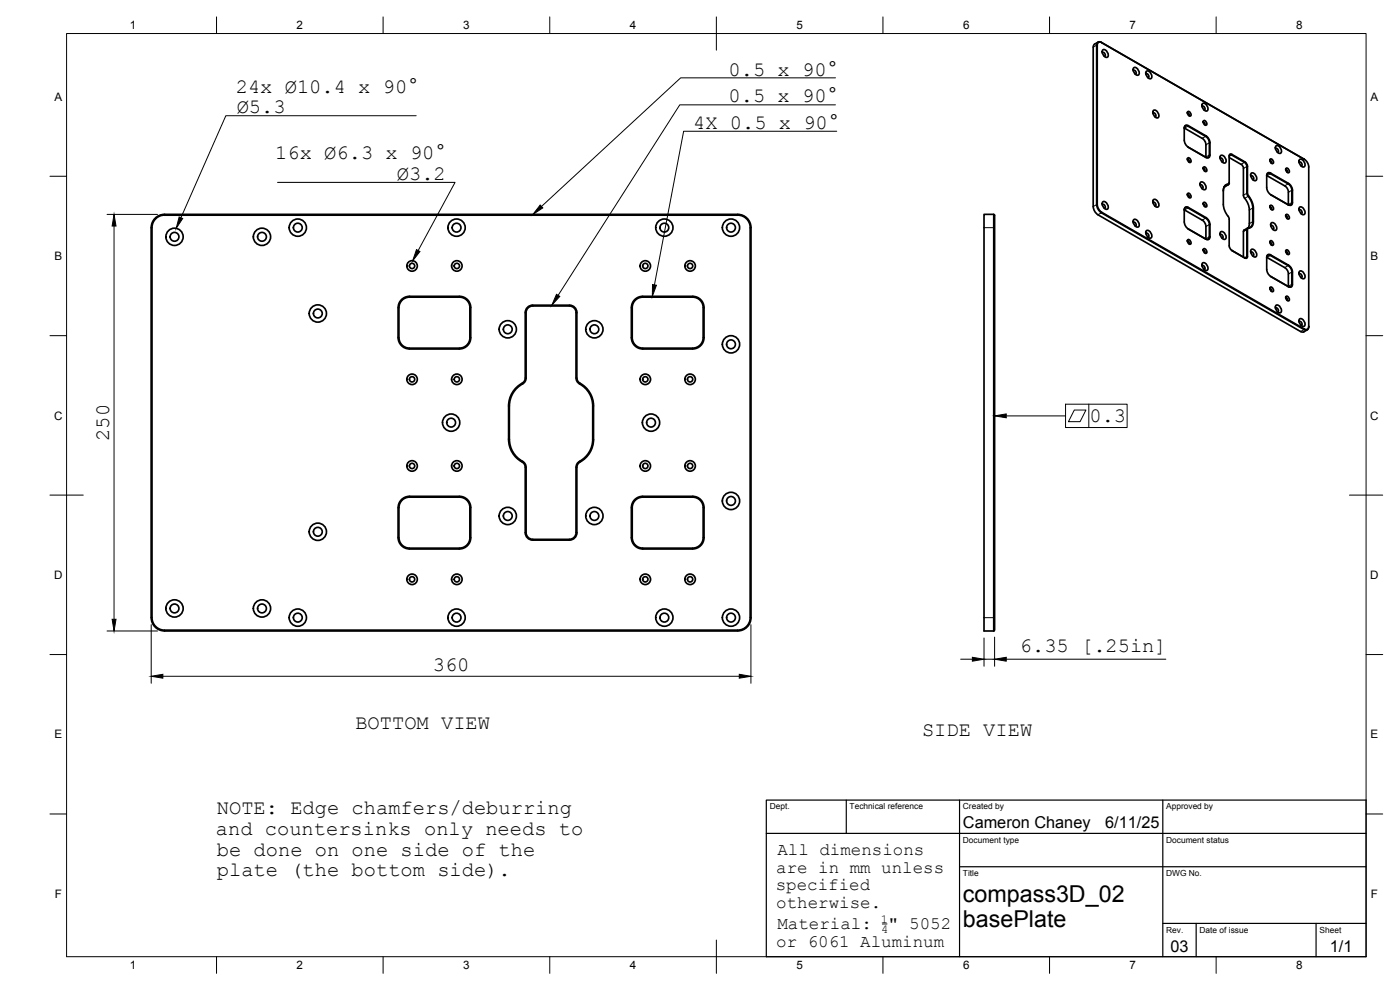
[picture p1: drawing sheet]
<svg xmlns="http://www.w3.org/2000/svg" width="420mm" height="297mm" viewBox="0 0 420 297" stroke-linecap="round" stroke-linejoin="round" font-family="sans-serif">
<!-- layer: Visible -->
<g fill="none" stroke="#000" stroke-width=".51">
<path d="M328.5 13.2l-.4 .9v47.9l.2 .9 .5 .9 .7 .6 60.8 35.1 1 .1M329.1 13.6v47.8l.2 .9 .5 .9 .8 .6 60.8 35.1M329.5 12.6l-1 .6M330.5 12.7l60.9 35.1M330.5 12.7a.86 .86 0 0 0-.9-.1 .86 .86 0 0 0-.5 .9M330.6 12.8a.83 .83 0 0 0-.9-.1 .83 .83 0 0 0-.4 .9v47.8l.7 1.7 .6 .6 60.8 35a.82 .82 0 0 0 1 .1 .82 .82 0 0 0 .4-.9M330.8 15.8a.62 .62 0 0 1 .8 .3 .62 .62 0 0 1-.2 .8M331 14.9a1.5 1.5 0 0 1 1.3 2.3 1.5 1.5 0 0 1-1.3-2.3zM340.1 21.2a.62 .62 0 0 1 .8 .3 .62 .62 0 0 1-.2 .8M340.3 20.3a1.5 1.5 0 0 1 1.3 2.2 1.5 1.5 0 0 1-1.3-2.2zM343.9 22.2a.62 .62 0 0 1 .8 .3 .62 .62 0 0 1-.2 .8M344.1 21.3a1.5 1.5 0 0 1 1.3 2.3 1.5 1.5 0 0 1-1.3-2.3z"/>
<path d="M346 34a.62 .62 0 0 1 .8 .3 .62 .62 0 0 1-.2 .8M346.2 33.1a1.5 1.5 0 0 1 1.3 2.2 1.5 1.5 0 0 1-1.3-2.2zM355.4 38.4l.1 4.2 .4 .9 .7 .7M355.4 38.4l5.4 3.1 .7 .6 .4 1.3v3.8M356.4 34l.5 .2-.2 .4M356.5 33.5a.82 .82 0 0 1 .8 .4 .82 .82 0 0 1-.2 1l-.7-.8zM356.5 37.9l5.3 3M356.5 37.8a.69 .69 0 0 0-.7 0 .69 .69 0 0 0-.4 .7M356.6 37.7l5.3 3 .7 .7 .5 1.4v3.7a.73 .73 0 0 1-.3 .8 .73 .73 0 0 1-.9-.1M356.6 37.7a.74 .74 0 0 0-.8-.1 .74 .74 0 0 0-.4 .8M360.7 32a.62 .62 0 0 1 .8 .2 .62 .62 0 0 1-.1 .8M361 31a1.5 1.5 0 0 1 1.3 2.3 1.5 1.5 0 0 1-1.3-2.3z"/>
<path d="M361.1 36.8l.5 .2-.1 .4M361.2 36.2a.82 .82 0 0 1 .9 .5 .82 .82 0 0 1-.2 .9l-.8-.8zM346.2 59.9a1.5 1.5 0 0 1 1.3 2.2 1.5 1.5 0 0 1-1.3-2.2zM356.4 47.9l.5 .3-.2 .3M356.4 58.5l.5 .3-.2 .4M356.5 47.4a.82 .82 0 0 1 .8 .4 .82 .82 0 0 1-.2 1l-.7-.8zM356.5 58a.82 .82 0 0 1 .8 .5 .82 .82 0 0 1-.2 .9l-.7-.8zM356.6 44.2l5.2 3M356.6 44.2l5.3 3M360.2 55.5a.62 .62 0 0 1 .7 .3 .62 .62 0 0 1-.1 .8M360.4 54.6a1.5 1.5 0 0 1 1.3 2.3 1.5 1.5 0 0 1-1.3-2.3zM361.1 50.6l.5 .3-.1 .4"/>
<path d="M361.2 50.1a.82 .82 0 0 1 .9 .5 .82 .82 0 0 1-.2 .9l-.8-.8zM361.8 40.9l.7 .6 .5 1.3M362.9 42.8v3.7M363 46.5a.69 .69 0 0 1-.4 .7 .69 .69 0 0 1-.8 0M366.2 47.5a.62 .62 0 0 1 .7 .3 .62 .62 0 0 1-.1 .8M366.4 46.6a1.5 1.5 0 0 1 1.3 2.3 1.5 1.5 0 0 1-1.3-2.3zM367.1 57.2l.2 5.1 .6 1.6 .7 1M367.5 56h.1M368.6 55.2a1.66 1.66 0 0 0-1.5 2M368.7 55.4l-1.2 .6M368.9 46.8v8.1l-.4 .5a1.6 1.6 0 0 0-1.4 1.9M368.9 47.3l3.6 2"/>
<path d="M368.9 54.8l-.3 .5M369.6 46.5l3.9 2.2 .7 .9v8.4M369.6 46.5l-.5-.1-.2 .5M369.7 46.3l3.9 2.3 .7 1 .1 8.4M369.7 46.3h-.6l-.2 .5M372.5 49.3l.5 .5 .2 .7M373.2 58.6l.1 .4a7 7 0 0 1 1.6 4v4.5l-.3 .9a1.62 1.62 0 0 0 1.4-1.9l-.1-4.7-.6-1.8-.7-1.1M373.2 50.5v8.1M374.2 58l.4 .9M374.4 57.9l.3 .9M374.7 58.8l.7 1 .6 1.6 .2 5.1a1.98 1.98 0 0 1-1.8 2.2v8.2l-.2 .6-.6-.1M375.4 52.9a.62 .62 0 0 1 .7 .2 .62 .62 0 0 1-.1 .8"/>
<path d="M375.6 51.9a1.5 1.5 0 0 1 1.3 2.3 1.5 1.5 0 0 1-1.3-2.3zM380.2 52.7v3.6l.5 1.4 .7 .7 5.3 3.1M380.2 52.8a.69 .69 0 0 1 .3-.8 .69 .69 0 0 1 .8 .1l5.7 3.3 .5 .8 .2 .9M380.2 52.7h.1M380.2 52.7l5.7 3.3 .6 .8 .2 .9M381.1 48.3l.5 .2-.1 .4M381.2 47.7a.82 .82 0 0 1 .9 .5 .82 .82 0 0 1-.2 .9l-.8-.8zM381.3 58.4l5.3 3a.69 .69 0 0 0 .8 .1 .69 .69 0 0 0 .3-.7M381.4 52l5.3 3 .7 .7 .5 1.4v3.7a.73 .73 0 0 1-.4 .7 .73 .73 0 0 1-.8 0M381.4 51.9a.74 .74 0 0 0-.9 0 .74 .74 0 0 0-.3 .7M382.8 44.6a.62 .62 0 0 1 .8 .3 .62 .62 0 0 1-.2 .8M383 43.7a1.5 1.5 0 0 1 1.3 2.3 1.5 1.5 0 0 1-1.3-2.3z"/>
<path d="M385.9 51l.5 .2-.2 .4M386 50.4a.82 .82 0 0 1 .8 .5 .82 .82 0 0 1-.2 1l-.7-.8zM386.7 57.7v3.7M387.7 57.1v3.7M389.9 48.7a.62 .62 0 0 1 .7 .3 .62 .62 0 0 1-.1 .8M390.1 47.8a1.5 1.5 0 0 1 1.3 2.3 1.5 1.5 0 0 1-1.3-2.3zM391.4 47.8h.1M391.4 47.7h.1M391.5 47.8l.9 1 .4 1.3v48a.86 .86 0 0 1-.5 .8 .86 .86 0 0 1-.9-.1M46.5 65.5a4 4 0 0 1 2.9-1.2h172a4 4 0 0 1 4 4v117a4 4 0 0 1-4 4h-172a4 4 0 0 1-4-4v-117a4 4 0 0 1 1.1-2.8zM49.4 64.6h172M49.4 64.5a3.8 3.8 0 0 0-3.8 3.8v117a3.8 3.8 0 0 0 3.8 3.8h172a3.8 3.8 0 0 0 3.7-3.8v-117a3.7 3.7 0 0 0-3.7-3.8"/>
<path d="M298.2 64.3l.3 .3v124.5l-.3 .2zM298.2 64.3h-2.9v125h2.9M330.8 61.4a.62 .62 0 0 1 .8 .3 .62 .62 0 0 1-.2 .8M331 60.5a1.5 1.5 0 0 1 1.3 2.3 1.5 1.5 0 0 1-1.3-2.3zM340.1 66.8a.62 .62 0 0 1 .8 .2 .62 .62 0 0 1-.2 .9M340.3 65.8a1.5 1.5 0 0 1 1.3 2.3 1.5 1.5 0 0 1-1.3-2.3zM343.9 70.1a.62 .62 0 0 1 .8 .2 .62 .62 0 0 1-.2 .9M344.1 69.2a1.5 1.5 0 0 1 1.3 2.2 1.5 1.5 0 0 1-1.3-2.2zM346 60.8a.62 .62 0 0 1 .8 .3 .62 .62 0 0 1-.2 .8M355.4 62.9l.1 4.2 .4 .9 .7 .7M355.4 63a.69 .69 0 0 1 .4-.7 .69 .69 0 0 1 .7 .1l5.3 3.1M355.4 62.9l.1 .1"/>
<path d="M355.5 63l5.3 3 .7 .7 .4 1.3v3.7M356.4 72.5l.5 .2-.2 .4M356.5 71.9a.82 .82 0 0 1 .8 .5 .82 .82 0 0 1-.2 .9l-.7-.8zM356.6 68.7l5.2 3M356.6 62.2l5.3 3.1 .7 .7 .5 1.4v3.7a.73 .73 0 0 1-.3 .7 .73 .73 0 0 1-.9-.1M356.6 68.7l5.3 3.1M356.6 62.2a.74 .74 0 0 0-.8 0 .74 .74 0 0 0-.4 .7M360.7 79.8a.62 .62 0 0 1 .8 .3 .62 .62 0 0 1-.1 .8M361 78.9a1.5 1.5 0 0 1 1.3 2.2 1.5 1.5 0 0 1-1.3-2.2zM361.1 61.3l.5 .2-.1 .4M361.1 75.2l.5 .2-.1 .4M361.2 60.7a.82 .82 0 0 1 .9 .5 .82 .82 0 0 1-.2 .9l-.8-.7z"/>
<path d="M361.2 74.6a.82 .82 0 0 1 .9 .5 .82 .82 0 0 1-.2 .9l-.8-.7zM361.8 65.4l.7 .7 .5 1.3M362.9 67.4v3.7M363 71a.69 .69 0 0 1-.4 .8 .69 .69 0 0 1-.8-.1M366.2 70.4a.62 .62 0 0 1 .7 .3 .62 .62 0 0 1-.1 .8M366.4 69.5a1.5 1.5 0 0 1 1.3 2.3 1.5 1.5 0 0 1-1.3-2.3zM368.6 64.9l.3 .9v8l.2 .8 .6 .6M369.7 75.1l3.9 2.3M373.4 69l-.2 .5v7.7M374.2 68.9v8l-.2 .5-.5-.1M374.4 68.4l-1 .6M374.6 68.4l-.4 .5"/>
<path d="M375.4 75.7a.62 .62 0 0 1 .7 .3 .62 .62 0 0 1-.1 .8M375.6 74.8a1.5 1.5 0 0 1 1.3 2.3 1.5 1.5 0 0 1-1.3-2.3zM380.2 77.2v3.7l.5 1.4 .7 .6 5.3 3.1M380.2 77.2h.1M380.2 77.2l5.7 3.3 .6 .8 .2 .9M381.1 62.2l.5 .2-.1 .4M381.1 72.8l.5 .2-.1 .4M381.2 61.6a.82 .82 0 0 1 .9 .5 .82 .82 0 0 1-.2 .9l-.8-.8zM381.2 72.2a.82 .82 0 0 1 .9 .5 .82 .82 0 0 1-.2 .9l-.8-.7zM381.3 76.7l5.7 3.3 .5 .7 .2 .9M381.3 76.6a.69 .69 0 0 0-.8 0 .69 .69 0 0 0-.3 .7M381.4 76.5l5.3 3 .7 .7 .5 1.4-.1 4.1a.71 .71 0 0 1-1.1 .3"/>
<path d="M381.4 76.5a.74 .74 0 0 0-.9-.1 .74 .74 0 0 0-.3 .8M381.4 67.8a.62 .62 0 0 1 .8 .2 .62 .62 0 0 1-.2 .8M381.6 66.8a1.5 1.5 0 0 1 1.3 2.3 1.5 1.5 0 0 1-1.3-2.3zM385.9 64.9l.5 .3-.2 .3M385.9 75.5l.5 .3-.2 .4M386 64.3a.82 .82 0 0 1 .8 .5 .82 .82 0 0 1-.2 .9l-.7-.7zM386 75a.82 .82 0 0 1 .8 .5 .82 .82 0 0 1-.2 .9l-.7-.8zM386.7 61.4v.1M389.9 63a.62 .62 0 0 1 .7 .3 .62 .62 0 0 1-.1 .8M390.1 62.1a1.5 1.5 0 0 1 1.3 2.3 1.5 1.5 0 0 1-1.3-2.3zM119.5 92.3v9M119.5 92.3a3.4 3.4 0 0 1 3.4-3.4h15a3.4 3.4 0 0 1 3.4 3.4v9a3.4 3.4 0 0 1-3.4 3.4"/>
<path d="M141 92.3v9M141 92.3a3.1 3.1 0 0 0-3.1-3.1h-15a3.1 3.1 0 0 0-3.2 3.1v9a3.2 3.2 0 0 0 3.2 3.1l15 .1a3.2 3.2 0 0 0 3.1-3.2M159.9 91.6h11M159.9 91.6a2.25 2.25 0 0 0-2.3 2.2v19.6l-.3 1.1a9.4 9.4 0 0 0-4.4 5.5l-.3 1.8v10a8 8 0 0 0 4.4 7.1l.5 .6 .1 .7M170.9 91.6a2.25 2.25 0 0 1 2.2 2.2M173.1 93.8v19.6M190.7 90.1a3.1 3.1 0 0 1 2.2-.9h15a3.1 3.1 0 0 1 3.1 3.1v9a3.2 3.2 0 0 1-3.1 3.2l-15-.1a3.1 3.1 0 0 1-3.2-3.1v-9a3.1 3.1 0 0 1 1-2.2zM381.1 86.7l.5 .3-.1 .3M381.2 86.1a.82 .82 0 0 1 .9 .5 .82 .82 0 0 1-.2 .9l-.8-.7zM381.3 82.9l5.3 3.1a.69 .69 0 0 0 .8 0 .69 .69 0 0 0 .3-.7M382.8 92.5a.62 .62 0 0 1 .8 .3 .62 .62 0 0 1-.2 .8M383 91.6a1.5 1.5 0 0 1 1.3 2.2 1.5 1.5 0 0 1-1.3-2.2z"/>
<path d="M385.9 89.4l.5 .3-.2 .4M386 88.9a.82 .82 0 0 1 .8 .5 .82 .82 0 0 1-.2 .9l-.7-.8zM386.7 82.2v3.7M386.7 85.9v.1M387.7 81.6v3.7M389.9 82.3a.62 .62 0 0 1 .7 .2 .62 .62 0 0 1-.1 .8M389.9 96.6a.62 .62 0 0 1 .7 .2 .62 .62 0 0 1-.1 .8M390.1 95.6a1.5 1.5 0 0 1 1.3 2.3 1.5 1.5 0 0 1-1.3-2.3zM390.1 81.3a1.5 1.5 0 0 1 1.3 2.3 1.5 1.5 0 0 1-1.3-2.3zM392.3 99l-1 .6M119.5 101.3a3.4 3.4 0 0 0 3.4 3.4M122.9 104.7h15"/>
<path d="M173.1 113.4l.4 1.1a8.6 8.6 0 0 1 4.6 7.3v10a7.9 7.9 0 0 1-4.4 7.1l-.4 .6-.2 .7M192.9 104.7h15M192.9 104.7a3.4 3.4 0 0 1-3.4-3.4v-9a3.4 3.4 0 0 1 3.4-3.4h15a3.4 3.4 0 0 1 3.4 3.4v9a3.4 3.4 0 0 1-3.4 3.4M152.9 121.8v10M152.9 131.8a7.8 7.8 0 0 0 4.3 6.9l.5 .6 .2 .9M152.9 121.8a7.8 7.8 0 0 1 4.3-6.9l.5-.6 .2-.9v-19.6a2 2 0 0 1 2-2h11a1.96 1.96 0 0 1 2 2v19.6l.4 1.2a9.3 9.3 0 0 1 4.4 5.4l.2 1.8v10a7.8 7.8 0 0 1-4.3 6.9l-.5 .6-.2 .9M119.5 152.3v9M119.5 152.3a3.4 3.4 0 0 1 3.4-3.4h15a3.4 3.4 0 0 1 3.4 3.4v9a3.4 3.4 0 0 1-3.4 3.4M141 152.3v9M141 152.3a3.1 3.1 0 0 0-3.1-3.1h-15a3.1 3.1 0 0 0-3.2 3.1v9a3.2 3.2 0 0 0 3.2 3.2h15a3.2 3.2 0 0 0 3.1-3.2M157.6 140.2v19.6a2.25 2.25 0 0 0 2.3 2.3h11a2.25 2.25 0 0 0 2.2-2.3M157.9 140.2v19.6a2 2 0 0 0 2 2h11a2.04 2.04 0 0 0 2-2v-19.6"/>
<path d="M173.1 140.2v19.6M190.7 150.1a3.1 3.1 0 0 1 2.2-.9h15a3.1 3.1 0 0 1 3.1 3.1v9a3.2 3.2 0 0 1-3.1 3.2h-15a3.1 3.1 0 0 1-3.2-3.2v-9a3.1 3.1 0 0 1 1-2.2zM119.5 161.3a3.4 3.4 0 0 0 3.4 3.4M122.9 164.7h15M192.9 164.7h15M192.9 164.7a3.4 3.4 0 0 1-3.4-3.4v-9a3.4 3.4 0 0 1 3.4-3.4h15a3.4 3.4 0 0 1 3.4 3.4v9a3.4 3.4 0 0 1-3.4 3.4"/>
<circle cx="52.4" cy="71.1" r="1.32"/>
<circle cx="52.4" cy="71.1" r="2.59"/>
<circle cx="78.6" cy="71.1" r="1.32"/>
<circle cx="78.6" cy="71.1" r="2.59"/>
<circle cx="89.4" cy="68.3" r="1.32"/>
<circle cx="89.4" cy="68.3" r="2.59"/>
<circle cx="123.7" cy="79.8" r=".79"/>
<circle cx="123.7" cy="79.8" r="1.58"/>
<circle cx="137" cy="68.3" r="1.32"/>
<circle cx="137" cy="68.3" r="2.59"/>
<circle cx="137.1" cy="79.8" r=".79"/>
<circle cx="137.1" cy="79.8" r="1.58"/>
<circle cx="193.7" cy="79.8" r=".79"/>
<circle cx="193.7" cy="79.8" r="1.58"/>
<circle cx="199.4" cy="68.3" r="1.32"/>
<circle cx="199.4" cy="68.3" r="2.59"/>
<circle cx="207.1" cy="79.8" r=".79"/>
<circle cx="207.1" cy="79.8" r="1.58"/>
<circle cx="219.4" cy="68.3" r="1.32"/>
<circle cx="219.4" cy="68.3" r="2.59"/>
<circle cx="95.4" cy="94.1" r="1.32"/>
<circle cx="95.4" cy="94.1" r="2.59"/>
<circle cx="152.4" cy="98.8" r="1.32"/>
<circle cx="152.4" cy="98.8" r="2.59"/>
<circle cx="178.4" cy="98.8" r="1.32"/>
<circle cx="178.4" cy="98.8" r="2.59"/>
<circle cx="123.7" cy="113.8" r=".79"/>
<circle cx="123.7" cy="113.8" r="1.58"/>
<circle cx="137.1" cy="113.8" r=".79"/>
<circle cx="137.1" cy="113.8" r="1.58"/>
<circle cx="193.7" cy="113.8" r=".79"/>
<circle cx="193.7" cy="113.8" r="1.58"/>
<circle cx="207.1" cy="113.8" r=".79"/>
<circle cx="207.1" cy="113.8" r="1.58"/>
<circle cx="219.4" cy="103.3" r="1.32"/>
<circle cx="219.4" cy="103.3" r="2.59"/>
<circle cx="123.7" cy="139.8" r=".79"/>
<circle cx="123.7" cy="139.8" r="1.58"/>
<circle cx="135.4" cy="126.8" r="1.32"/>
<circle cx="135.4" cy="126.8" r="2.59"/>
<circle cx="137.1" cy="139.8" r=".79"/>
<circle cx="137.1" cy="139.8" r="1.58"/>
<circle cx="193.7" cy="139.8" r=".79"/>
<circle cx="193.7" cy="139.8" r="1.58"/>
<circle cx="195.4" cy="126.8" r="1.32"/>
<circle cx="195.4" cy="126.8" r="2.59"/>
<circle cx="207.1" cy="139.8" r=".79"/>
<circle cx="207.1" cy="139.8" r="1.58"/>
<circle cx="95.4" cy="159.6" r="1.32"/>
<circle cx="95.4" cy="159.6" r="2.59"/>
<circle cx="152.4" cy="154.8" r="1.32"/>
<circle cx="152.4" cy="154.8" r="2.59"/>
<circle cx="178.4" cy="154.8" r="1.32"/>
<circle cx="178.4" cy="154.8" r="2.59"/>
<circle cx="219.4" cy="150.3" r="1.32"/>
<circle cx="219.4" cy="150.3" r="2.59"/>
<circle cx="123.7" cy="173.8" r=".79"/>
<circle cx="123.7" cy="173.8" r="1.58"/>
<circle cx="137.1" cy="173.8" r=".79"/>
<circle cx="137.1" cy="173.8" r="1.58"/>
<circle cx="193.7" cy="173.8" r=".79"/>
<circle cx="193.7" cy="173.8" r="1.58"/>
<circle cx="207.1" cy="173.8" r=".79"/>
<circle cx="207.1" cy="173.8" r="1.58"/>
<circle cx="52.4" cy="182.6" r="1.32"/>
<circle cx="52.4" cy="182.6" r="2.59"/>
<circle cx="78.6" cy="182.6" r="1.32"/>
<circle cx="78.6" cy="182.6" r="2.59"/>
<circle cx="89.4" cy="185.3" r="1.32"/>
<circle cx="89.4" cy="185.3" r="2.59"/>
<circle cx="137" cy="185.3" r="1.32"/>
<circle cx="137" cy="185.3" r="2.59"/>
<circle cx="199.4" cy="185.3" r="1.32"/>
<circle cx="199.4" cy="185.3" r="2.59"/>
<circle cx="219.4" cy="185.3" r="1.32"/>
<circle cx="219.4" cy="185.3" r="2.59"/>
</g>
<!-- layer: Visible Narrow -->
<g fill="none" stroke="#000" stroke-width=".3">
<path d="M329.3 13.6l-1.2 .5M330.5 12.7l.1 .1M356.6 37.7l-1.1 .7M356.6 44.2h.1M361.8 47.2h.1M361.9 40.8l-1.1 .7M363.1 42.8l-1.2 .6M363.1 46.5l-1.2 .6M368.6 55.3l-1.1 .7M369.7 46.3l-.8 .6M373.6 48.6l-1.1 .7M374.4 58l-1.2 .6"/>
<path d="M374.4 49.9l-1.2 .6M374.7 58.8l-1.2 .7M381.4 58.4h.1M381.4 52l-1.2 .7M386.7 55l-1.1 .8M387.9 57.1l-1.2 .6M391.4 47.8h.1M295.5 68.3h2.6M298.3 68.3h.2M329.3 61.4l-1.2 .6M330.6 63.7l-1.1 .7M356.6 68.7h.1"/>
<path d="M356.6 62.2l-1.1 .8M361.8 71.7l.1 .1M361.9 65.3l-1.1 .7M363.1 67.4l-1.2 .6M363.1 71.1l-1.2 .6M369.7 75.1h.1M374.4 76.9l-.8 .5M374.4 68.9l-1.2 .6M374.6 68.4l.1 .1M376.2 66.5l-1.3 .6M376.2 62.4l-1.3 .6M381.4 76.5l-1.2 .7"/>
<path d="M386.6 61.4l.1 .1M386.7 79.6l-1.1 .7M387.9 60.8l-1.2 .6M381.4 83h.1M386.6 86h.1M387.9 81.6l-1.2 .6M387.9 85.3l-1.2 .6M391.4 98.7l-1.1 .8M295.5 185.3h2.6M298.3 185.3h.2"/>
</g>
<!-- layer: BORDER -->
<g fill="none" stroke="#000" stroke-width=".3">
<path d="M20 10.1h390v276.9h-390zM65 5.1v5M115 5.1v5M165 5.1v5M215 5.1v10M265 5.1v5M315 5.1v5M365 5.1v5M15 52.9h5M410 52.9h5M15 100.7h5M410 100.7h5"/>
<path d="M15 148.6h10M405 148.6h10M15 196.4h5M410 196.4h5M15 244.2h5M410 244.2h5M65 287v5M115 287v5M165 287v5M215 282.1v9.9M265 287v5M315 287v5"/>
<path d="M365 287v5"/>
</g>
<!-- layer: TITLEBLOCK -->
<path d="M230 240.1h180v46.9h-180zM230 250h180M254 240.1v9.9M288 240.1v46.9M349 240.1v46.9M288 260.1h122M349 277.1h61M359 277.1v9.9M395 277.1v9.9" fill="none" stroke="#000" stroke-width=".36"/>
<!-- layer: FD_Dimensions -->
<path d="M32.1 64.3h15.2M34.2 67.8v118M32.1 189.3h15.2M45.4 187.4v17.6M225.4 187.4v17.6M288.3 197.8h3.5M295.3 191.4v8.5M295.3 197.8h3.2M298.5 191.2v8.7M302 197.8h47.9M48.9 202.9h173" fill="none" stroke="#000" stroke-width=".3"/>
<path d="M34.2 64.3l.6 3.5h-1.1zM33.7 185.8h1.1l-.6 3.5zM291.8 197.2l3.5 .6-3.5 .6zM298.5 197.8l3.5-.6v1.2zM45.4 202.9l3.5-.6v1.2zM221.9 202.3l3.5 .6-3.5 .6z" fill="#000" stroke="#000" stroke-width=".3"/>
<!-- layer: Hole Notes -->
<path d="M53.8 65.1l1 .5-1.9 2.9zM125 74.9l1 .6-2.2 2.8z" fill="#000" stroke="#000" stroke-width=".3"/>
<path d="M124.9 34.7h-57.1l-13.5 30.6M83.3 54.7h53.3l-11.1 20.5" fill="none" stroke="#000" stroke-width=".3"/>
<!-- layer: Leaders -->
<path d="M162.1 61.5l.8 .9-3 1.9zM167 88.3l1 .6-2.4 2.7zM195.8 85.4l1.2 .2-1.2 3.3z" fill="#000" stroke="#000" stroke-width=".3"/>
<path d="M250.7 23.4h-46.4l-41.8 38.5M250.7 31.5h-46.7l-36.5 57.1M251.1 39.4h-45.9l-8.8 46.1" fill="none" stroke="#000" stroke-width=".3"/>
<path d="M302 124.8h17.8M319.8 121.3h18.5v7h-18.5zM322.4 123h3.5l-1.8 3.5h-3.4zM326.8 121.3v7" fill="none" stroke="#000" stroke-width=".3"/>
<path d="M298.5 124.8l3.5-.6v1.2z" fill="#000" stroke="#000" stroke-width=".3"/>
<!-- layer: Notes -->
<path d="M264.8 277.2h1.4" fill="none" stroke="#000" stroke-width=".3"/>
<g font-size="7">
<text x="289" y="270.6">compass3D_02</text>
<text x="289" y="278.1">basePlate</text>
</g>
<g font-size="6.1">
<text x="218.7" y="22.7">0.5 x 90°</text>
<text x="70.8" y="27.8">24x Ø10.4 x 90°</text>
<text x="71" y="34">Ø5.3</text>
<text x="218.7" y="30.7">0.5 x 90°</text>
<text x="208" y="38.7">4X 0.5 x 90°</text>
<text x="82.6" y="47.8">16x Ø6.3 x 90°</text>
<text x="119.1" y="54">Ø3.2</text>
<text x="327" y="126.6">0.3</text>
<text x="32.7" y="132.3" transform="rotate(-90 32.7 132.3)">250</text>
<text x="306.1" y="195.6">6.35 [.25in]</text>
<text x="129.9" y="201.4">360</text>
<text x="106.7" y="218.7">BOTTOM VIEW</text>
<text x="276.7" y="220.8">SIDE VIEW</text>
<text x="65.1" y="244.3">NOTE: Edge chamfers/deburring</text>
<text x="64.8" y="250.5">and countersinks only needs to</text>
<text x="65.1" y="256.7">be done on one side of the</text>
<text x="65.1" y="262.9">plate (the bottom side).</text>
</g>
<g font-size="5.3">
<text x="233.3" y="256.5">All dimensions</text>
<text x="233" y="261.8">are in mm unless</text>
<text x="232.8" y="267.1">specified</text>
<text x="233" y="272.4">otherwise.</text>
<text x="233.3" y="278.7">Material:</text>
<text x="266.6" y="278.7">&quot; 5052</text>
<text x="233" y="284">or 6061 Aluminum</text>
</g>
<g font-size="4.9">
<text x="289" y="248.5">Cameron Chaney</text>
<text x="331.7" y="248.5">6/11/25</text>
<text x="351.3" y="285.7">03</text>
<text x="399.1" y="285.7">1/1</text>
</g>
<g font-size="3.7">
<text x="264.4" y="276.9">1</text>
<text x="264.4" y="279.8">4</text>
</g>
<g font-size="3.5">
<text x="39" y="8.8">1</text>
<text x="89" y="8.8">2</text>
<text x="139" y="8.8">3</text>
<text x="189" y="8.8">4</text>
<text x="239" y="8.8">5</text>
<text x="289" y="8.8">6</text>
<text x="339" y="8.8">7</text>
<text x="389" y="8.8">8</text>
<text x="16.3" y="30.2">A</text>
<text x="411.3" y="30.2">A</text>
<text x="16.3" y="78">B</text>
<text x="411.3" y="78">B</text>
<text x="16.2" y="125.9">C</text>
<text x="411.2" y="125.9">C</text>
<text x="16.2" y="173.7">D</text>
<text x="411.2" y="173.7">D</text>
<text x="16.3" y="221.6">E</text>
<text x="411.3" y="221.6">E</text>
<text x="16.4" y="269.4">F</text>
<text x="411.4" y="269.4">F</text>
<text x="39" y="290.8">1</text>
<text x="89" y="290.8">2</text>
<text x="139" y="290.8">3</text>
<text x="189" y="290.8">4</text>
<text x="239" y="290.8">5</text>
<text x="289" y="290.8">6</text>
<text x="339" y="290.8">7</text>
<text x="389" y="290.8">8</text>
</g>
<g font-size="2.5">
<text x="231" y="242.9">Dept.</text>
<text x="255" y="242.9">Technical reference</text>
<text x="289" y="242.9">Created by</text>
<text x="350" y="242.9">Approved by</text>
<text x="289" y="252.8">Document type</text>
<text x="350" y="252.8">Document status</text>
<text x="289" y="262.9">Title</text>
<text x="350" y="262.9">DWG No.</text>
<text x="350" y="279.9">Rev.</text>
<text x="360" y="279.9">Date of issue</text>
<text x="396" y="279.9">Sheet</text>
</g>
</svg>
